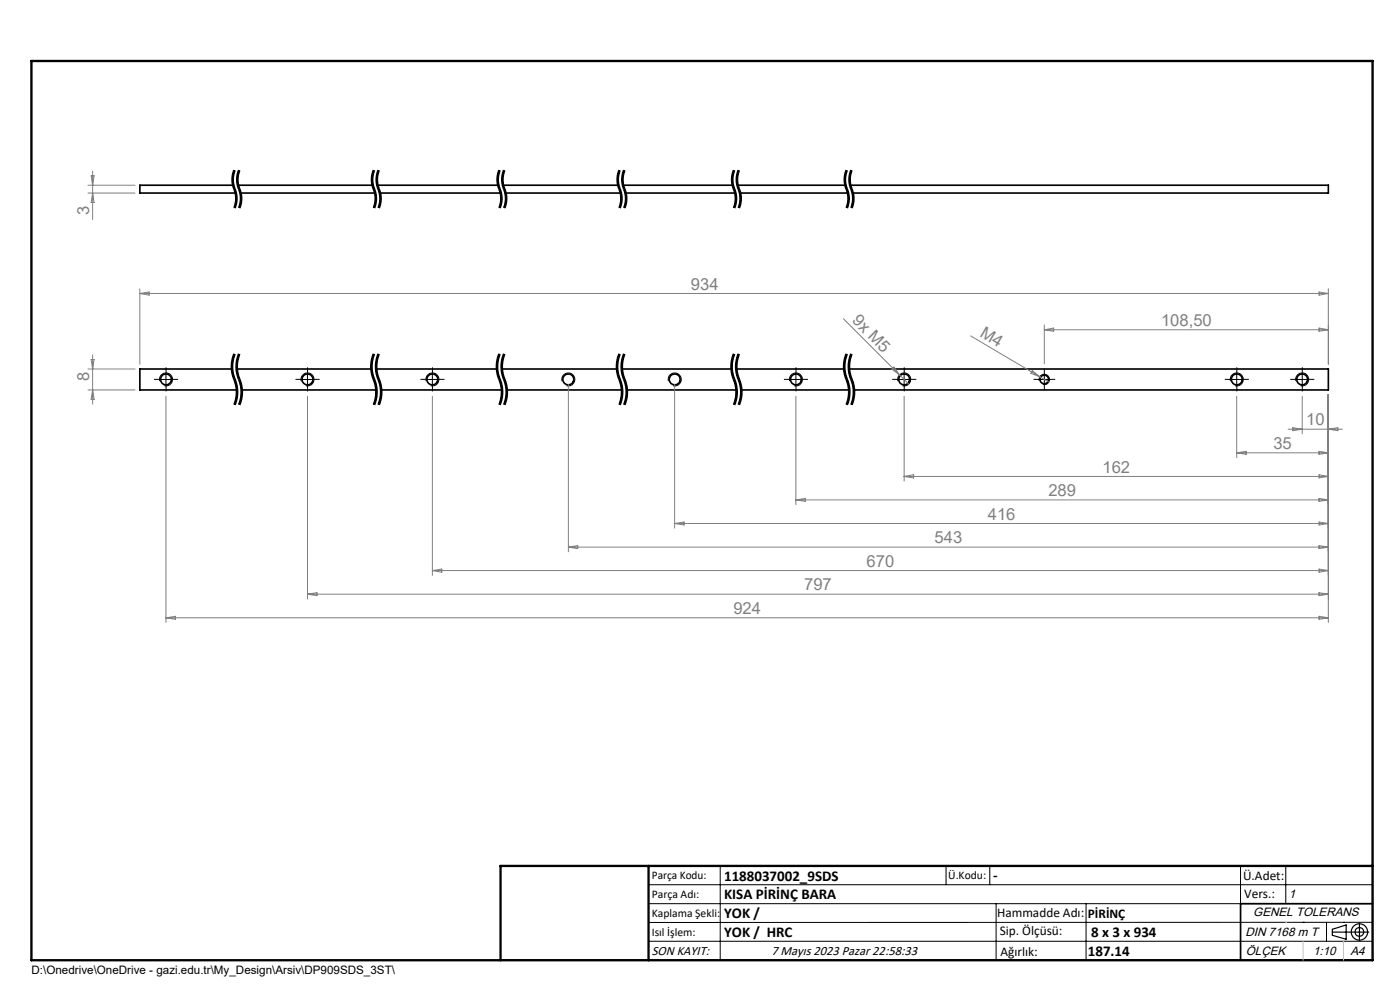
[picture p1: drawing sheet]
<svg xmlns="http://www.w3.org/2000/svg" width="297mm" height="210mm" viewBox="0 0 297 210" stroke-linecap="round" stroke-linejoin="round" font-family="sans-serif">
<g fill="none" stroke="#000" stroke-width=".35">
<path d="M49.5 39.3h-19.8v1.6h20.3M50.4 39.3h28.7M80 39.3h25.7M106.7 39.3h24.5M132.2 39.3h23.2M156.5 39.3h22.9M180.3 39.3h101.5v1.6h-100.9M51 40.9h28.6M80.6 40.9h25.6M107.2 40.9h24.5M132.7 40.9h23.3M157 40.9h22.9"/>
<path d="M49.2 78.3h-19.5v4.4h20.6M50.2 78.3h28.6M79.8 78.3h25.6M106.4 78.3h24.5M131.9 78.3h23.3M156.2 78.3h22.9M180.1 78.3h101.7v4.4h-100.7M51.3 82.7h28.5M80.8 82.7h25.7M107.5 82.7h24.4M132.9 82.7h23.3M157.2 82.7h22.9"/>
<path d="M291.2 191.7h-28v12"/>
<circle cx="35.2" cy="80.5" r="1.16"/>
<circle cx="65.2" cy="80.5" r="1.17"/>
<circle cx="91.7" cy="80.5" r="1.17"/>
<circle cx="120.6" cy="80.5" r="1.16"/>
<circle cx="143.1" cy="80.5" r="1.16"/>
<circle cx="168.9" cy="80.5" r="1.16"/>
<circle cx="191.8" cy="80.5" r="1.16"/>
<circle cx="221.5" cy="80.5" r=".92"/>
<circle cx="262.4" cy="80.5" r="1.16"/>
<circle cx="276.2" cy="80.5" r="1.16"/>
</g>
<g fill="none" stroke="#000" stroke-width=".21">
<path d="M49.2 38.1l.1 1.1M49.3 37.1l-.1 1M49.3 39.2l.2 .6M49.5 36.4l-.2 .6M49.5 39.9l.2 .6M49.5 38.1l.4 1.8M49.6 36l-.1 .4M49.7 36.1a6.5 6.5 0 0 0 .3 5l.1 1.4-.4 1.6M49.9 39.9v.1zM49.9 36.2l-.4 1.9M50.2 38.1l.1 1.1M50.3 37.1l-.1 1"/>
<path d="M50.3 39.2l.4 1.3M50.5 38.1l.1 1 .7 2.7M50.6 36l-.3 1M50.7 36.1a5.8 5.8 0 0 0 .3 4.7v.1a5.2 5.2 0 0 1-.3 3.2M50.9 36.2l-.4 1.9M78.7 38.1l.2 1.1M78.9 37.1l-.2 1M78.9 39.2l.4 1.3M79.1 38.1l.1 1 .7 2.7M79.2 36l-.3 1M79.3 36.1a5.7 5.7 0 0 0 .3 4.7v.1a5.2 5.2 0 0 1-.3 3.2M79.5 36.2l-.4 1.9"/>
<path d="M79.7 38.1l.2 1.1M79.9 37.1l-.2 1M79.9 39.2l.4 1.3M80.1 38.1l.1 1 .7 2.7M80.2 36l-.3 1M80.3 36.1a6.5 6.5 0 0 0 .3 5l.1 1.4-.4 1.6M80.5 36.2l-.4 1.9M105.4 38.1l.1 1.1M105.5 37.1l-.1 1M105.5 39.2l.4 1.3M105.7 38.1l.1 1 .7 2.7M105.8 36l-.3 1"/>
<path d="M106 36.1a6.5 6.5 0 0 0 .3 5 5.2 5.2 0 0 1-.3 3M106.1 36.2l-.4 1.9M106.4 38.1l.1 1.1M106.5 37.1l-.1 1M106.5 39.2l.1 .3M106.6 36.7l-.1 .3M106.6 39.5l.3 1M106.7 38.1l.1 1 .7 2.7M106.8 36l-.2 .7M107 36.1a6.5 6.5 0 0 0 .3 5 5.2 5.2 0 0 1-.3 3M107.1 36.2l-.4 1.9M130.9 38.1l.1 1.1"/>
<path d="M131 37.1l-.1 1M131 39.2l.4 1.3M131.2 38.1l.1 1 .7 2.7M131.3 36l-.3 1M131.4 36.1a6.5 6.5 0 0 0 .3 5 5.2 5.2 0 0 1-.3 3M131.6 36.2l-.4 1.9M131.9 38.1l.1 1.1M132 37.1l-.1 1M132 39.2l.4 1.3M132.2 38.1l.1 1 .7 2.7M132.3 36l-.3 1M132.4 36.1a6.5 6.5 0 0 0 .3 5l.1 1.4-.4 1.6"/>
<path d="M132.6 36.2l-.4 1.9M155.1 38.1l.2 1.1M155.3 37.1l-.2 1M155.3 39.2l.4 1.3M155.5 38.1l.1 1 .7 2.7M155.6 36l-.3 1M155.7 36.1a6.5 6.5 0 0 0 .3 5 5.2 5.2 0 0 1-.3 3M155.9 36.2l-.4 1.9M156.1 38.1l.2 1.1M156.3 37.1l-.2 1M156.3 39.2l.4 1.3M156.5 38.1l.1 1 .7 2.7"/>
<path d="M156.6 36l-.3 1M156.7 36.1a6.5 6.5 0 0 0 .3 5 5.2 5.2 0 0 1-.3 3M156.9 36.2l-.4 1.9M179 38.1l.1 1.1M179.1 37.1l-.1 1M179.2 39.2l.4 1.3M179.4 38.1l.1 1 .7 2.7M179.5 36l-.3 1M179.6 36.1a6.5 6.5 0 0 0 .3 5 5.2 5.2 0 0 1-.3 3M179.8 36.2l-.4 1.9M180 38.1l.1 1.1M180.1 37.1l-.1 1"/>
<path d="M180.2 39.2l.4 1.3M180.4 38.1l.1 1 .7 2.7M180.5 36l-.3 1M180.6 36.1a6.5 6.5 0 0 0 .3 5l.1 1.4-.4 1.6M180.8 36.2l-.4 1.9M49.7 40.5l.1 .3M49.8 40.8l.1 .3M49.9 41.1v1.7M49.9 40l.1 .4M49.9 42.8l-.3 1.3M50 43.9l-.1 .3M50 40.4l.3 1.4"/>
<path d="M50.1 43.5l-.1 .4M50.3 42.8l-.2 .7M50.3 41.8v1M50.7 40.5l.1 .3M50.8 40.8l.1 .3M50.9 41.1v1.7M50.9 42.8l-.3 1.3M51.1 43.5l-.2 .7M51.3 42.8l-.2 .7M51.3 41.8v1M79.3 40.5l.1 .3M79.4 40.8l.1 .3"/>
<path d="M79.5 41.1v1.7M79.5 42.8l-.3 1.3M79.7 43.5l-.2 .7M79.9 42.8l-.2 .7M79.9 41.8v1M80.3 40.5l.1 .3M80.4 40.8l.1 .3M80.4 43.4l-.2 .7M80.5 41.1v1.7M80.5 42.8l-.1 .6M80.7 43.5l-.2 .7M80.9 42.8l-.2 .7"/>
<path d="M80.9 41.8v1M105.9 40.5l.1 .3M106 40.8l.1 .3M106.1 41.1v1.7M106.1 42.8l-.3 1.3M106.4 43.5l-.3 .7M106.5 42.8l-.1 .7M106.5 41.8v1M106.9 40.5l.1 .3M107 40.8l.1 .3M107.1 41.1v1.7M107.1 42.8l-.3 1.3"/>
<path d="M107.4 43.5l-.3 .7M107.5 42.8l-.1 .7M107.5 41.8v1M131.4 40.5l.1 .3M131.5 40.8l.1 .3M131.6 41.1v1.7M131.6 42.8l-.3 1.3M131.8 43.5l-.2 .7M132 42.8l-.2 .7M132 41.8v1M132.4 40.5l.1 .3M132.5 40.8l.1 .3"/>
<path d="M132.6 41.1v1.7M132.6 42.8l-.3 1.3M132.8 43.5l-.2 .7M133 42.8l-.2 .7M133 41.8v1M155.7 40.5l.1 .3M155.8 40.8l.1 .3M155.9 41.1v1.7M155.9 42.8l-.3 1.3M156.1 43.5l-.2 .7M156.3 42.8l-.2 .7M156.3 41.8v1"/>
<path d="M156.7 40.5l.1 .3M156.8 40.8l.1 .3M156.9 41.1v1.7M156.9 42.8l-.3 1.3M157.1 43.5l-.2 .7M157.3 42.8l-.2 .7M157.3 41.8v1M179.6 40.5l.1 .3M179.7 40.8l.1 .3M179.7 41.1l.1 1.7M179.8 42.8l-.3 1.3M180 43.5l-.2 .7"/>
<path d="M180.2 42.8l-.2 .7M180.2 41.8v1M180.6 40.5l.1 .3M180.7 40.8l.1 .3M180.7 41.1l.1 1.7M180.8 42.8l-.3 1.3M181 43.5l-.2 .7M181.2 42.8l-.2 .7M181.2 41.8v1M35.2 79.1v2.8M49 77.8l.4 2.4M49.1 76.6l-.1 1.2"/>
<path d="M49.4 77.8l.2 1.5M49.6 79.3l.2 .7M49.6 76.2l-.2 1.6M49.6 75l-.5 1.6M49.7 75.9l-.1 .3M49.7 75.1a7.4 7.4 0 0 0 .3 6.1 7 7 0 0 1-.3 4.7M49.8 75.5l-.1 .4M49.9 75.1l-.1 .4M50 77.8l.4 2.4M50.1 76.6l-.1 1.2M50.4 77.8l.2 1.5 .6 1.9M50.6 75l-.5 1.6"/>
<path d="M50.7 75.9l-.3 1.9M50.7 75.1a7.4 7.4 0 0 0 .3 6.1 7 7 0 0 1-.3 4.7M50.9 75.1l-.2 .8M65.2 79.1v2.8M78.6 77.8l.4 2.4M78.7 76.6l-.1 1.2M79 77.8l.1 1.5 .7 1.9M79.2 75l-.5 1.6M79.2 75.9l-.2 1.9M79.3 75.1a7.4 7.4 0 0 0 .3 6.1 7 7 0 0 1-.3 4.7M79.5 75.1l-.3 .8M79.6 77.8l.2 1.6"/>
<path d="M79.7 76.6l-.1 1.2M79.8 76.2l-.1 .4M79.8 79.4l.2 .8M80 77.8l.1 1.5 .5 1.5M80.2 75l-.4 1.2M80.2 75.9l-.2 1.9M80.3 75.1a7.4 7.4 0 0 0 .3 6.1 7 7 0 0 1-.3 4.7M80.5 75.1l-.3 .8M91.7 79.1v2.8M105.3 77.8l.4 2.4M105.4 76.6l-.1 1.2M105.6 77.8l.2 1.5 .6 1.9"/>
<path d="M105.8 75l-.4 1.6M105.9 75.9l-.3 1.9M106 75.1a7.4 7.4 0 0 0 .2 6.1 7 7 0 0 1-.2 4.7M106.1 75.1l-.2 .8M106.3 77.8l.4 2.4M106.4 76.6l-.1 1.2M106.6 77.8l.4 2.2M106.8 75l-.4 1.6M106.9 75.9l-.3 1.9M107 75.1a7.4 7.4 0 0 0 .2 6.1 7 7 0 0 1-.2 4.7M107 75.5l-.1 .4M107.1 75.1l-.1 .4"/>
<path d="M130.7 77.8l.4 2.4M130.8 76.6l-.1 1.2M131.1 77.8l.2 1.5 .6 1.9M131.3 75l-.5 1.6M131.3 75.9l-.2 1.9M131.4 75.1a7.4 7.4 0 0 0 .3 6.1 7 7 0 0 1-.3 4.7M131.6 75.1l-.3 .8M131.7 77.8l.1 1.2M131.8 76.6l-.1 1.2M131.8 79l.3 1.2M132.1 77.8l.2 1.5 .6 1.9M132.3 75l-.5 1.6"/>
<path d="M132.3 75.9l-.2 1.9M132.4 75.1a7.4 7.4 0 0 0 .3 6.1 7 7 0 0 1-.3 4.7M132.6 75.1l-.3 .8M155 77.8l.4 2.4M155.1 76.6l-.1 1.2M155.4 77.8l.1 1.5 .7 1.9M155.6 75l-.5 1.6M155.6 75.9l-.2 1.9M155.7 75.1a7.4 7.4 0 0 0 .3 6.1 7 7 0 0 1-.3 4.7M155.9 75.1l-.3 .8M156 77.8l.1 1.2M156.1 76.6l-.1 1.2"/>
<path d="M156.1 79l.3 1.2M156.4 77.8l.1 1.5 .7 1.9M156.6 75l-.5 1.6M156.6 75.9l-.2 1.9M156.7 75.1a7.4 7.4 0 0 0 .3 6.1 7 7 0 0 1-.3 4.7M156.9 75.1l-.3 .8M168.8 79.1v2.8M178.9 77.8l.4 2.4M179 76.6l-.1 1.2M179.3 77.8l.1 1.5 .7 1.9M179.5 75l-.5 1.6M179.5 75.9l-.2 1.9"/>
<path d="M179.6 75.1a7.4 7.4 0 0 0 .3 6.1 7 7 0 0 1-.3 4.7M179.8 75.1l-.3 .8M179.9 77.8l.4 2.4M180 76.6l-.1 1.2M180.3 77.8l.1 1.5 .7 1.9M180.5 75l-.5 1.6M180.5 75.9l-.2 1.9M180.6 75.1a7.4 7.4 0 0 0 .3 6.1 7 7 0 0 1-.3 4.7M180.8 75.1l-.3 .8M191.8 79.1v2.8M221.5 79.1v2.8M262.4 79.1v2.8"/>
<path d="M276.3 79.1v2.8M33.8 80.5h2.8M33.9 80.8a1.39 1.39 0 0 1 1.2-1.7 1.39 1.39 0 0 1 1.5 1.5 1.39 1.39 0 0 1-1.7 1.2M49.4 80.2l.3 .7M49.7 80.9l.3 1.1M49.7 85.4l-.1 .4M49.8 80v.2M49.8 80.2l.1 .2zM49.9 80.4l.3 .8M50 82l.1 1.6M50.1 83.6l-.4 1.8M50.2 81.2l.3 1.6"/>
<path d="M50.3 84.8l-.4 1.1M50.4 84l-.1 .8M50.4 80.2l.3 .7M50.5 82.8l-.1 1.2M50.7 80.9l.3 1.1M51 82l.1 1.6M51.1 83.6l-.5 2.2M51.2 81.2l.2 .8M51.3 84.8l-.4 1.1M51.4 84.4l-.1 .4M51.4 82l.1 .8M51.4 84v.4"/>
<path d="M51.5 82.8l-.1 1.2M63.9 80.5h2.7M63.9 80.8a1.39 1.39 0 0 1 1.2-1.7 1.39 1.39 0 0 1 1.5 1.5 1.39 1.39 0 0 1-1.7 1.2M79 80.2l.3 .7M79.3 80.9l.3 1.1M79.6 82l.1 1.6M79.7 83.6l-.5 2.2M79.8 81.2l.2 1.6M79.9 84.8l-.4 1.1M80 84l-.1 .8M80 80.2l.3 .7M80 82.8v1.2"/>
<path d="M80.3 80.9l.3 1.1M80.6 82l.1 1.6M80.6 85.6l-.1 .3M80.6 80.8l.2 .4M80.7 83.6l-.5 2.2M80.8 81.2l.2 1.6M80.9 84.8l-.3 .8M81 84l-.1 .8M81 82.8v1.2M90.3 80.5h2.8M90.4 80.8a1.39 1.39 0 0 1 1.2-1.7 1.39 1.39 0 0 1 1.5 1.5 1.39 1.39 0 0 1-1.7 1.2M105.7 80.2l.2 .7"/>
<path d="M105.9 80.9l.3 1.1M106.2 82l.1 1.6M106.3 83.6l-.5 2.2M106.4 81.2l.3 1.6M106.5 84.8l-.4 1.1M106.6 84l-.1 .8M106.7 80.2l.2 .7M106.7 82.8l-.1 1.2M106.9 80.9l.3 1.1M107 80l.4 1.2M107.2 82l.1 1.6M107.3 83.6l-.5 2.2"/>
<path d="M107.4 81.2l.3 1.6M107.5 84.8l-.4 1.1M107.6 84l-.1 .8M107.7 82.8l-.1 1.2M119.2 80.8a1.38 1.38 0 0 1 1.3-1.7 1.38 1.38 0 0 1 1.5 1.6 1.38 1.38 0 0 1-1.8 1.1M131.1 80.2l.3 .7M131.4 80.9l.3 1.1M131.7 82l.1 1.6M131.8 83.6l-.5 2.2M131.9 85.2l-.3 .7M131.9 81.2l.2 1.6M132 84.8l-.1 .4"/>
<path d="M132.1 84l-.1 .8M132.1 80.2l.3 .7M132.1 82.8v1.2M132.4 80.9l.3 1.1M132.7 82l.1 1.6M132.8 83.6l-.5 2.2M132.9 81.2l.2 1.6M133 84.8l-.4 1.1M133.1 84l-.1 .8M133.1 82.8v1.2M141.8 80.8a1.39 1.39 0 0 1 1.2-1.7 1.39 1.39 0 0 1 1.5 1.5 1.39 1.39 0 0 1-1.7 1.2M155.4 80.2l.3 .7"/>
<path d="M155.7 80.9l.3 1.1M156 82l.1 1.6M156.1 83.6l-.5 2.2M156.2 85.2l-.3 .7M156.2 81.2l.2 1.6M156.3 84.8l-.1 .4M156.4 84l-.1 .8M156.4 80.2l.3 .7M156.4 82.8v1.2M156.7 80.9l.3 1.1M157 82l.1 1.6M157.1 83.6l-.5 2.2"/>
<path d="M157.2 81.2l.2 1.6M157.3 84.8l-.4 1.1M157.4 84l-.1 .8M157.4 82.8v1.2M167.5 80.5h2.8M167.5 80.8a1.39 1.39 0 0 1 1.2-1.7 1.39 1.39 0 0 1 1.5 1.5 1.39 1.39 0 0 1-1.7 1.2M179.3 80.2l.3 .7M179.6 80.9l.3 1.1M179.9 82l.1 1.6M180 83.6l-.5 2.2M180.1 81.2l.2 1.6M180.2 84.8l-.4 1.1"/>
<path d="M180.3 84l-.1 .8M180.3 80.2l.3 .7M180.3 82.8v1.2M180.6 80.9l.3 1.1M180.9 82l.1 1.6M181 83.6l-.5 2.2M181.1 81.2l.2 1.6M181.2 84.8l-.4 1.1M181.3 84l-.1 .8M181.3 82.8v1.2M190.4 80.5h2.8M190.5 80.8a1.39 1.39 0 0 1 1.2-1.7 1.39 1.39 0 0 1 1.5 1.5 1.39 1.39 0 0 1-1.7 1.2"/>
<path d="M220.1 80.5h2.8M220.5 80.8a1.11 1.11 0 0 1 .9-1.4 1.11 1.11 0 0 1 1.2 1.2 1.11 1.11 0 0 1-1.4 1M261 80.5h2.8M261 80.8a1.39 1.39 0 0 1 1.2-1.7 1.39 1.39 0 0 1 1.6 1.5 1.39 1.39 0 0 1-1.8 1.2M274.8 80.5h2.8M274.9 80.8a1.39 1.39 0 0 1 1.2-1.7 1.39 1.39 0 0 1 1.6 1.5 1.39 1.39 0 0 1-1.8 1.2M137.6 187.7h153.6M137.6 191.7h153.6M137.6 199.7h153.6M152.8 183.7v20M200.7 183.7v4M210 183.7v4"/>
<path d="M211.3 191.7v12M230.4 191.7v12M263.2 183.7v20M272.8 183.7v8M276.4 195.6h.1M281.4 195.6v4.1M285 195.6h.1M291.2 195.6l-153.6 .1"/>
</g>
<g fill="none" stroke="#000" stroke-width=".21" stroke-dasharray="6.3 1.3 1.3 1.3" stroke-dashoffset="5.5" stroke-linecap="butt">
<path d="M49.7 75.1a7 7 0 0 0 0 5.4M50.7 75.1a7 7 0 0 0 0 5.4M79.3 75.1a7 7 0 0 0 0 5.4M80.3 75.1a7 7 0 0 0 0 5.4M106 75.1a7 7 0 0 0 0 5.4M107 75.1a7 7 0 0 0 0 5.4M131.4 75.1a7 7 0 0 0 0 5.4M132.4 75.1a7 7 0 0 0 0 5.4M155.7 75.1a7 7 0 0 0 0 5.4M156.7 75.1a7 7 0 0 0 0 5.4M179.6 75.1a7 7 0 0 0 0 5.4M180.6 75.1a7 7 0 0 0 0 5.4"/>
<path d="M49.7 80.5a7 7 0 0 1 0 5.4M50.7 80.5a7 7 0 0 1 0 5.4M79.3 80.5a7 7 0 0 1 0 5.4M80.3 80.5a7 7 0 0 1 0 5.4M106 80.5a7 7 0 0 1 0 5.4M107 80.5a7 7 0 0 1 0 5.4M131.4 80.5a7 7 0 0 1 0 5.4M132.4 80.5a7 7 0 0 1 0 5.4M155.7 80.5a7 7 0 0 1 0 5.4M156.7 80.5a7 7 0 0 1 0 5.4M179.6 80.5a7 7 0 0 1 0 5.4M180.6 80.5a7 7 0 0 1 0 5.4"/>
</g>
<g fill="none" stroke="#000" stroke-width=".21" stroke-dasharray="6.3 1.3 1.3 1.3" stroke-dashoffset="6.2" stroke-linecap="butt">
<path d="M49.7 36.1a5.2 5.2 0 0 0 0 4M50.7 36.1a5.2 5.2 0 0 0 0 4M79.3 36.1a5.2 5.2 0 0 0 0 4M80.3 36.1a5.2 5.2 0 0 0 0 4M106 36.1a5.2 5.2 0 0 0 0 4M107 36.1a5.2 5.2 0 0 0 0 4M131.4 36.1a5.2 5.2 0 0 0 0 4M132.4 36.1a5.2 5.2 0 0 0 0 4M155.7 36.1a5.2 5.2 0 0 0 0 4M156.7 36.1a5.2 5.2 0 0 0 0 4M179.6 36.1a5.2 5.2 0 0 0 0 4M180.6 36.1a5.2 5.2 0 0 0 0 4"/>
<path d="M49.7 40.1a5.2 5.2 0 0 1 0 4M50.7 40.1a5.2 5.2 0 0 1 0 4M79.3 40.1a5.2 5.2 0 0 1 0 4M80.3 40.1a5.2 5.2 0 0 1 0 4M106 40.1a5.2 5.2 0 0 1 0 4M107 40.1a5.2 5.2 0 0 1 0 4M131.4 40.1a5.2 5.2 0 0 1 0 4M132.4 40.1a5.2 5.2 0 0 1 0 4M155.7 40.1a5.2 5.2 0 0 1 0 4M156.7 40.1a5.2 5.2 0 0 1 0 4M179.6 40.1a5.2 5.2 0 0 1 0 4M180.6 40.1a5.2 5.2 0 0 1 0 4"/>
</g>
<g fill="none" stroke="#000" stroke-width=".25">
<path d="M282.6 197.7h7.8M282.6 197.1l3-.9v3l-3-.8zM288.4 195.8v3.8M106.2 203.7h185"/>
<circle cx="288.4" cy="197.7" r="1.74"/>
<circle cx="288.4" cy="197.7" r=".93"/>
</g>
<g fill="none" stroke="#000" stroke-width=".21" stroke-dasharray="15.2 1.3 1.3 1.3" stroke-linecap="butt">
<path d="M35.2 79.1v-1.2M65.2 79.1v-1.2M91.7 79.1v-1.2M168.9 79.1v-1.2M191.8 79.1v-1.2M221.5 79.1v-.9M262.4 79.1v-1.2M276.3 79.1v-1.2M33.8 80.5h-1.1M35.2 81.9v1.1M36.6 80.5h1.2M63.9 80.5h-1.2"/>
<path d="M65.2 81.9v1.1M66.6 80.5h1.2M90.3 80.5h-1.1M91.7 81.9v1.1M93.1 80.5h1.2M167.5 80.5h-1.2M168.9 81.9v1.1M170.3 80.5h1.1M190.4 80.5h-1.1M191.8 81.9v1.1M193.2 80.5h1.2M220.2 80.5h-1"/>
<path d="M221.5 81.9v.9M222.9 80.5h1M261 80.5h-1.2M262.4 81.9v1.1M263.8 80.5h1.1M274.9 80.5h-1.2M276.3 81.9v1.1M277.7 80.5h1.1"/>
</g>
<path d="M6.7 12.9h284.5v190.8h-284.5zM137.6 183.7v20M291.2 183.7h-185v20" fill="none" stroke="#000" stroke-width=".5"/>
<path d="M276.4 199.7v4M285 199.7v4" fill="none" stroke="#c0c0c0" stroke-width=".21"/>
<path d="M272.8 195.6h.1" fill="none" stroke="#c0c0c0" stroke-width=".25"/>
<g fill="none" stroke="#808080" stroke-width=".21">
<path d="M18.7 39.3h9.9M19.3 37.3h.7l-.4 2zM19.6 36.3v10.3M18.7 40.9h9.9M19.6 40.9l.4 2.1h-.7zM18.7 78.3h9.9M19.3 76.3h.7l-.4 2zM19.6 75.3v10.4M29.7 61.3v16M29.7 62.3h252.1M29.7 62.3l1.9-.4v.7zM178.9 67.6l13.9 13.9"/>
<path d="M189.2 78.3l.5-.5 1.1 1.7zM205.9 71.3l16.6 9.8M219 78.6l1.6 1.3-1.9-.7zM221.5 68.9v8.3M221.5 69.9h60.3M221.5 69.9l2-.3v.7zM279.8 61.9l2 .4-2 .3zM279.8 69.6l2 .3-2 .4zM281.8 61.3v16M18.7 82.7h9.9M19.6 82.7l.4 2h-.7zM35.2 84.1v47.9"/>
<path d="M65.2 84.1v43M91.7 84.1v38M120.6 81.5v35.5M143.1 81.5v30.5M168.8 84.1v23M191.8 84.1v18M262.4 84.1v12.9M262.4 96.1h19.4M262.4 96.1l2-.4v.7zM273.3 91h11.5M274.2 90.7l2.1 .3-2.1 .4zM276.3 84.1v7.9"/>
<path d="M279.8 95.7l2 .4-2 .3zM281.8 83.7v48.3M281.8 91l2-.3v.7zM120.6 116.1h161.2M120.6 116.1l2-.4v.7zM143.1 111h138.7M143.1 111l2-.3v.7zM168.8 106h113M168.8 106l2.1-.3v.7zM191.8 101.1h90M191.8 101.1l2-.4v.7zM279.8 100.7l2 .4-2 .3z"/>
<path d="M279.8 105.7l2 .3-2 .4zM279.8 110.7l2 .3-2 .4zM279.8 115.7l2 .4-2 .3zM35.2 131h246.6M35.2 131l2-.3v.7zM65.2 126h216.6M65.2 126l2-.3v.7zM91.7 121h190.1M91.7 121l2-.3v.7zM279.8 120.7l2 .3-2 .4zM279.8 125.7l2 .3-2 .4zM279.8 130.7l2 .3-2 .4z"/>
</g>
<g font-size="3.5" fill="#808080">
<text x="18.9" y="45.6" transform="rotate(-90 18.9 45.6)">3</text>
<text x="146.6" y="61.4">934</text>
<text x="180.6" y="68.2" transform="rotate(45 180.6 68.2)">9x M5</text>
<text x="207.7" y="71.4" transform="rotate(31 207.7 71.4)">M4</text>
<text x="246.3" y="69.1">108,50</text>
<text x="18.9" y="80.8" transform="rotate(-90 18.9 80.8)">8</text>
<text x="270.1" y="95.2">35</text>
<text x="277.1" y="90.2">10</text>
<text x="233.9" y="100.2">162</text>
<text x="222.4" y="105.2">289</text>
<text x="209.6" y="110.2">416</text>
<text x="198.3" y="115.2">543</text>
<text x="170.6" y="125.2">797</text>
<text x="183.8" y="120.2">670</text>
<text x="155.6" y="130.2">924</text>
</g>
<g font-size="3.2">
<text x="153.6" y="186.8">1188037002_9SDS</text>
<text x="153.6" y="190.8">KISA PİRİNÇ BARA</text>
<text x="210.7" y="186.6">-</text>
<text x="153.6" y="194.8">YOK /</text>
<text x="153.6" y="198.8">YOK / HRC</text>
<text x="230.8" y="202.8">187.14</text>
<text x="231.5" y="198.7">8 x 3 x 934</text>
</g>
<g font-size="2.8">
<text x="263.7" y="186.7">Ü.Adet:</text>
<text x="263.9" y="190.5">Vers.:</text>
<text x="211.5" y="194.5">Hammadde Adı:</text>
<text x="230.8" y="194.7">PİRİNÇ</text>
<text x="138.3" y="202.6">SON KAYIT:</text>
<text x="163.7" y="202.6">7 Mayıs 2023 Pazar 22:58:33</text>
<text x="212.1" y="198.4">Sip. Ölçüsü:</text>
<text x="212.2" y="202.7">Ağırlık:</text>
</g>
<g font-size="2.6">
<text x="273.4" y="190.4">1</text>
<text x="265.9" y="194.4">GENEL TOLERANS</text>
<text x="264.2" y="198.5">DIN 7168 m T</text>
<text x="264.3" y="202.6">ÖLÇEK</text>
<text x="278.5" y="202.6">1:10</text>
<text x="286.5" y="202.6">A4</text>
</g>
<g font-size="2.5">
<text x="138.3" y="186.4">Parça Kodu:</text>
<text x="138.3" y="190.5">Parça Adı:</text>
<text x="201.2" y="186.5">Ü.Kodu:</text>
<text x="138.3" y="194.5">Kaplama Şekli:</text>
<text x="138.3" y="198.6">Isıl İşlem:</text>
<text x="6.7" y="206.7">D:\Onedrive\OneDrive - gazi.edu.tr\My_Design\Arsiv\DP909SDS_3ST\</text>
</g>
</svg>
